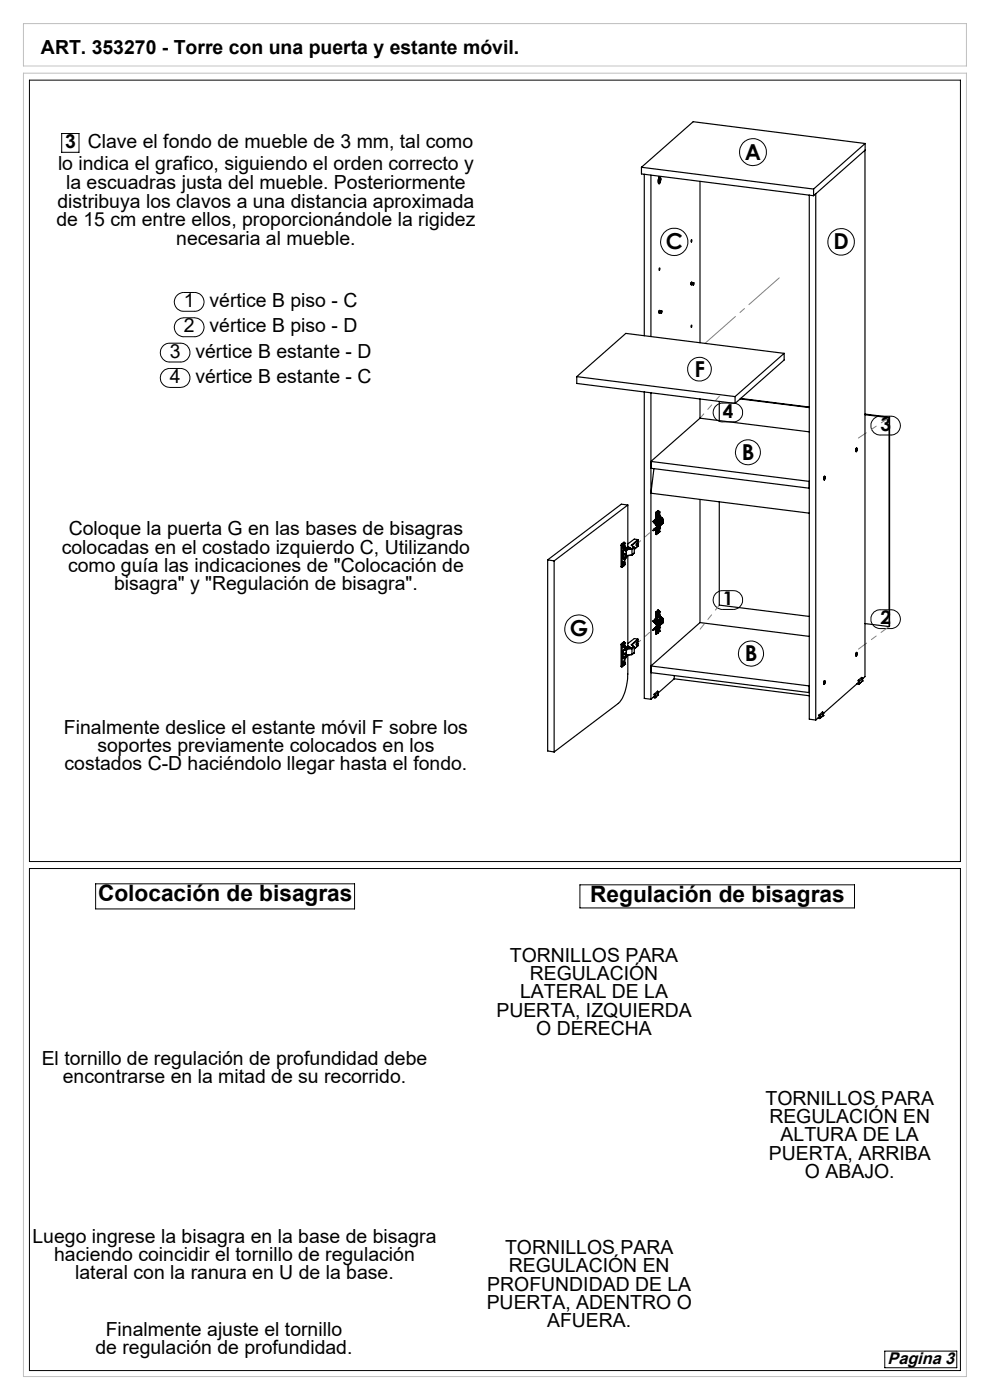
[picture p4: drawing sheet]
<svg xmlns="http://www.w3.org/2000/svg" width="210mm" height="297mm" viewBox="0 0 210 297" stroke-linecap="round" stroke-linejoin="round" font-family="sans-serif">
<g fill="none" stroke="#000" stroke-width=".21">
<path d="M6.2 17h197.5v165.8h-197.5zM13.1 28.3h3.7v4h-3.7zM34.7 73.3l1.1-.5h2.5a1.99 1.99 0 0 1 2 2 1.99 1.99 0 0 1-2 2h-2.3a1.99 1.99 0 0 1-1.9-1.3 1.99 1.99 0 0 1 .6-2.2zM34.7 78.7l1.1-.5h2.5a2.01 2.01 0 0 1 2 2 2.01 2.01 0 0 1-2 2h-2.3a1.99 1.99 0 0 1-1.9-1.3 1.99 1.99 0 0 1 .6-2.2zM37.4 68.2l1-.7 2.9-.1a2.01 2.01 0 0 1 2 2 2.01 2.01 0 0 1-2 2h-2.3a2.02 2.02 0 0 1-1.8-1.1 2.02 2.02 0 0 1 .2-2.1zM37.7 62.5l1.1-.4h2.5a1.99 1.99 0 0 1 2 1.9 1.99 1.99 0 0 1-2 2h-2.3a1.99 1.99 0 0 1-1.9-1.3 1.99 1.99 0 0 1 .6-2.2zM152 86l1.1-.5h2.4a1.99 1.99 0 0 1 2 2 1.99 1.99 0 0 1-2 2h-2.2a1.99 1.99 0 0 1-1.9-1.3 1.99 1.99 0 0 1 .6-2.2zM185.3 88.9a1.92 1.92 0 0 1 1.4-.6h2.3a1.99 1.99 0 0 1 2 2 1.99 1.99 0 0 1-2 2h-2.3a1.99 1.99 0 0 1-1.8-1.2 1.99 1.99 0 0 1 .4-2.2zM152 125.8l1.1-.5h2.4a1.99 1.99 0 0 1 2 2 1.99 1.99 0 0 1-2 2h-2.2a2.01 2.01 0 0 1-1.9-1.3 2.01 2.01 0 0 1 .6-2.2zM185.3 130a1.92 1.92 0 0 1 1.4-.6h2.3a1.99 1.99 0 0 1 2 2 1.99 1.99 0 0 1-2 1.9h-2.3a2 2 0 0 1-1.8-1.2 2 2 0 0 1 .4-2.1zM6.2 184.3h197.5v106.5h-197.5zM20.3 187.5h54.9v5.3h-54.9z"/>
<path d="M123 187.7h58.3v4.9h-58.3zM187.7 286.6h15.3v3.6h-15.3z"/>
<circle cx="159.7" cy="32.3" r="2.85"/>
<circle cx="143" cy="51.3" r="2.91"/>
<circle cx="178.4" cy="51.3" r="2.81"/>
<circle cx="148.4" cy="78.3" r="2.51"/>
<circle cx="158.7" cy="95.9" r="2.64"/>
<circle cx="122.8" cy="133.4" r="2.98"/>
<circle cx="159.3" cy="138.6" r="2.66"/>
</g>
<path d="M5 15.5h200v276.5h-200zM5 5h200v9h-200z" fill="none" stroke="#c0c0c0" stroke-width=".21"/>
<path d="M148.5 88.7l4.1-4.6M135 115.5l4.6-4.1M139.6 132.6l-4.6 4" fill="none" stroke="#808080" stroke-width=".21" stroke-dasharray="15.2 1.3 1.3 1.3" stroke-dashoffset="14.1"/>
<path d="M149.6 72.8l15.7-13.9" fill="none" stroke="#808080" stroke-width=".21" stroke-dasharray="15.2 1.3 1.3 1.3" stroke-dashoffset="6.7"/>
<path d="M182.1 92.9l6.5-4.3" fill="none" stroke="#808080" stroke-width=".21" stroke-dasharray="15.2 1.3 1.3 1.3" stroke-dashoffset="13.2"/>
<path d="M182.1 137.7l6.5-4.8" fill="none" stroke="#808080" stroke-width=".21" stroke-dasharray="15.2 1.3 1.3 1.3" stroke-dashoffset="13.1"/>
<path d="M148.5 133.5l4.1-5.1" fill="none" stroke="#808080" stroke-width=".21" stroke-dasharray="15.2 1.3 1.3 1.3" stroke-dashoffset="13.9"/>
<g fill="none" stroke="#000" stroke-width=".25">
<path d="M136.1 35.5v1.4l36.5 4.6M136.1 35.5l36.5 4.6M136.7 37v34.2M138.1 37.1v34.3M139.8 37.6l.1-.1a.97 .97 0 0 1-.2 1.4l-.1-.7zM139.8 37.5a.48 .48 0 0 1 .4 .3 .48 .48 0 0 1-.1 .5 .37 .37 0 0 1 0 .5 .37 .37 0 0 1-.4 .1l-.1-.7zM139.8 38.1h.2v.1M139.8 38.4h.1M139.9 38.2v-.2l-.1 .2 .1 .2M139.9 37.6v.2l-.1 .1zM139.9 37.7v.1M139.9 38.2v.1"/>
<path d="M139.9 38.2h.1M139.9 38.3v.1M140 38.2l-.1 .1M148.5 38.5v34.2M183.5 31.9v111.6l-.5 .5M183.5 30.4l-36.5-4.6-10.9 9.7M183.5 30.4l-10.9 9.7M183.5 30.4v1.5l-10.9 9.6M139.9 56.8l.1 .3-.2 .2zM146.7 59.9l-.1 .5M146.7 50.8l-.1 .6v-.3zM146.7 59.9l.4 .1"/>
<path d="M146.8 59.9a.28 .28 0 0 0-.3 .2 .28 .28 0 0 0 .1 .3h.1M171.7 41.4v111.2l1.3 .1M172.6 40.1v1.4M173 41.1v111.6M122.3 79.9l33.6 4.2M122.3 79.9v1.4l33.6 4.3M139.8 66.2l.1 .2M139.8 66.2v.2M139.8 66.4h.5M139.9 65.9l-.1 .3M139.9 65.9l-.1 .5M139.9 65.9h.4"/>
<path d="M140 65.9h-.1l-.1 .3M140.4 66l-.2 .1v.3h.1M146.6 60.4l.5 .1M146.7 69l-.1 .5zM147.1 60l.1 .2-.1 .2zM147.2 60l-.2 .2v.2h.1M166.3 75l-33.5-4.3-10.5 9.2M166.3 75l-10.4 9.1M166.3 75v1.4l-10.4 9.2M136.7 83.1v65.1l1.4 .1M138.1 83.3v65M138.1 99.3l33.6 4.3"/>
<path d="M138.7 99.4l-.6 5.2 33.6 4.3M148.5 84.6v4.1M148.5 88.7l23.2 2.9M148.5 88.7l-10.4 9.2 33.6 4.2M152.6 85.2v4M155.9 84.1v1.5M157 84.6l14.7 1.9M157.1 84.5l14.6 1.9M181.6 95.5h.1M181.6 95.1l.2-.1v.5l-.2 .3-.1-.3zM181.6 95.1l.2 .3a.26 .26 0 0 1 0 .2 .26 .26 0 0 1-.3 .2zM181.6 95.3v.3z"/>
<path d="M183.5 88l5.1 .6M183.5 87.8l5.2 .7M188.6 88.6v44.3M188.7 88.5l-.1 .1M188.7 88.5l-.1 44.4M116.2 118.8l1.3 .2M116.2 118.8v40.5l1.3 .2M117.5 119v40.5M131.8 115.7v4.5M131.8 115.7h.1M131.8 115.7h.2M131.8 115.4v.3"/>
<path d="M131.8 115.4h.1M131.9 115.4l-.1 .3M131.9 115.4l.1 .1M132 115.7v4.5M132 115.5v.2M132.1 117.7l.6 .1M132.1 117.6l.7 .1M132.2 118.2h.3M132.2 117.4l.7 .1M132.2 119.5v.1M132.2 115.9v.1M132.2 119.2l.1-.1a.42 .42 0 0 1-.1 .7z"/>
<path d="M132.2 115.6l.2-.1 .1 .2-.2 .6-.1-.2zM132.2 115.9h.1M132.3 115.7l-.1 .3M132.3 119.2l-.1 .4M132.3 116.8l-.2 .7 .2 1.1M132.3 115.1l.2 .1M132.3 116.7l-.2 .7v.8l.2 .4M132.3 115.6l.1 .1a.24 .24 0 0 1 .1 .3 .24 .24 0 0 1-.3 .1zM132.3 116.7v.1M132.3 115.1h.1M132.3 116.8h.4M132.3 115.1l-.5 .3"/>
<path d="M132.3 119.4l-.1 .1M132.3 119.4h.1M132.3 115.8h.1M132.3 119.2v.5a.27 .27 0 0 1-.2-.2 .27 .27 0 0 1 .2-.3zM132.3 119.7h.1M132.3 116.1h.1M132.3 119.2v.5M132.3 115.6l-.1 .3M132.3 115.9v.2M132.3 119.2h.1M132.3 115.6v.1M132.4 119.4h.1"/>
<path d="M132.4 115.8h.1M132.4 115.7v.1M132.4 119.4l-.2 .1M132.4 115.8l-.1 .1M132.4 115.7l-.2 .2M132.4 120l-.4 .3M132.5 115.2h.1M132.5 115.2l-.1-.1-.5 .3M132.5 119.9l-.1 .1M132.5 119.9l-.5 .4M132.5 115.2l-.5 .3M132.5 118.7l.5-.8-.5 .7v1.3"/>
<path d="M132.5 119.8l-.1 .2M132.5 116.4h.1M132.5 116.1h.2M132.5 116.4l.3-.2 .2 .2M132.5 115.2v1.2M132.5 118.2l.1 .2M132.5 118.2l-.3 .3M132.5 116.6l.2 .2M132.6 116.5l-.3 .3M132.6 116.5l.2 .2M132.6 116.5l-.3 .2M132.6 118.4l-.3 .2"/>
<path d="M132.7 116.1l.3 .3M132.7 116.1h.1M132.7 117.8h.1M132.7 116.1l-.2 .1M132.7 116.8h.1M132.7 117.8l-.2 .4M132.8 117.7v.1M132.8 117.7l-.1 .1M132.8 116.8h-.1M132.8 116.7h.1M132.8 116.7l-.1 .1M132.8 116.8h.1"/>
<path d="M132.8 117.8l-.2 .6M132.9 116.7h.1M132.9 116.7l-.1 .1M132.9 117.6l-.1 .1M133.2 115.9l.5 .3-.7 .2M133.2 115.9l.4 .3M133.2 107.1l-15.7 11.9M133.2 107.1v9.3M133.2 117.9v19.6M133.2 107.1l-1.4-.1-15.6 11.8M133.9 115.7l.6 .4M133.9 115.7l.5 .3"/>
<path d="M134 116.4l.1 .1M134 116.4l-1.1 .1M134.1 117.7l-1.2 .2M134.1 116.5l-1.2 .1v1.3M134.1 116.5v1.2M134.4 116l.1 .1M134.4 116l-.4 .4M134.5 117.3l-.5 .5M134.5 116.1l-.4 .4M134.5 116.1v1.2M134.5 117.3l-.4 .4M135.3 114.5l.1 .1"/>
<path d="M135.3 114.5l-.8-.1-1.3 1M135.3 114.5l-1.4 1.2M135.4 114.6v.4l-.5 .5 .1 .2M135.4 115.8l-.9 .8M135.4 115.4l-.4 .3M135.4 115.4v.4M135.4 114.6l-1.3 1.1M135.4 115.8l-.9 .7M138.5 110.6l.1 .2 .2 .1M138.5 112.5l.1 .1M138.5 110.6h.1M138.6 112.5h-.1"/>
<path d="M138.6 110.7l.1 .1M138.6 110.6v.1M138.6 112.4v.2M138.7 112.4h-.1M138.7 112.3l-.2 .2M138.7 112.3h.1M138.7 110.8l.1 .1M138.7 112.3l-.1 .1M138.8 110.9l.1 .1M138.8 112.3h.1M138.9 111l.1 .1M138.9 112.3h-.1"/>
<path d="M138.9 111h.1M138.9 112.3h.1M138.9 112.3l-.2 .1M138.9 112.1h.1M139 112.2l-.1 .1M139 112.1l-.1 .2M139 112.1h.1M139 112.2h.1M139 111.1l.3 .3M139 111.1h.1M139 110.2h.1M139 110.2l-.5 .4"/>
<path d="M139 112.2l.1 .2M139 112.2l-.1 .2M139.1 110.4v.1M139.1 109.9l-.1 .3M139.1 113.2l.1 .2M139.1 112l-.4 .3M139.1 109v.9M139.1 112.4v.8M139.1 110.2l-.5 .4M139.1 110.4l-.5 .3M139.1 112.4h.1M139.1 112.2l-.5 .4"/>
<path d="M139.1 109h.1M139.1 109.9h.1M139.1 113.2h.1M139.1 111.9v.1M139.1 111.1l.1 .1M139.1 112.2l.1 .2M139.1 112l-.1 .1M139.1 110.5l-.4 .3M139.1 110.5h.1M139.1 112l-.2 .1M139.2 109.9l-.1 .3M139.2 108.7l-.1 .3"/>
<path d="M139.2 109v.9M139.2 112.4v.8M139.2 108.7h.1M139.2 109.8l-.1 .6M139.2 111.3v.1M139.2 112.2h-.1M139.2 113.2h.1M139.2 109h.1M139.2 112.2v.2M139.2 109v.8M139.2 111.2v.1M139.2 112v.2"/>
<path d="M139.2 110.5l.1 .1M139.2 112h.1M139.2 110.5l-.4 .4M139.3 108.7l-.1 .3M139.3 108.8l-.1 .2M139.3 111.4l.1 .1M139.3 111.4v.1M139.3 108.8v.1M139.3 111.9h.1M139.3 112.1v.2M139.3 113.2h.1M139.3 109.8l-.2 .7"/>
<path d="M139.3 109.8h-.1M139.3 108.9v.1M139.3 112.3l-.1 .1M139.3 113.1l-.1 .1M139.3 113.1v.1M139.3 113.2h.2M139.3 111.9h-.2v.3l-.1-.1M139.3 109v.8M139.3 111.5h.1M139.3 111.8v.1M139.3 112.3v.8M139.3 110.6l-.4 .4"/>
<path d="M139.3 109h.2M139.3 109.8h.2M139.3 108.9h.2M139.3 112.3l.2 .1M139.3 113.1h.2M139.4 111.9l-.1 .1M139.4 112l.1 .4M139.5 109.8l-.3 .7M139.5 109h.1M139.5 108.9v.1M139.5 108.9l.1 .1M139.5 113.2h.1"/>
<path d="M139.5 113.1v.1M139.5 109v.8M139.5 112.4v.7M139.5 111.9l.1 .4M139.5 111.6l-.2 .3M139.5 111.6h.1M139.5 111.4v.3M139.6 109.8l-.3 .8M139.6 111v.1M139.6 109.8h-.1M139.6 112.3l-.1 .1M139.6 113.1h-.1"/>
<path d="M139.6 113.1l-.1 .1M139.6 108.3h.1M139.6 109v.8M139.6 112.3v.8M139.6 111l-.4 .3M139.6 108.3l-.4 .4M139.6 111.4v.2M139.6 111.1h.1M139.6 111.1l-.4 .3M139.6 111.6h.1M139.6 109.6l.1 .2M139.6 112.6l.1 .2"/>
<path d="M139.6 111.1l.1 .1M139.6 111.3v.3M139.6 112.4l.1 .5 .1-.4M139.6 109.6h.1M139.6 109.6v.1M139.6 112.6h.1M139.6 109.4v.2M139.6 111.4v.1M139.6 111.1l-.3 .3M139.6 111.6l-.3 .2M139.6 111.3l-.2 .2M139.7 108.5l.1 .1"/>
<path d="M139.7 108.3l.1 .3M139.7 108.5v.1M139.7 112.3h.1M139.7 108.3l-.4 .4M139.7 108.5l-.4 .3M139.7 109l-.1 .4M139.7 112l-.1 .4M139.7 111.9l.2 .1-.2 .7-.1-.2zM139.7 111.7l-.3 .2M139.7 113l-.5 .4v-.2M139.7 112.7l-.1 .1M139.7 111.2v.4"/>
<path d="M139.7 111.7l-.4 .2M139.7 111.2l-.3 .3M139.7 112.2h.1M139.7 108.9l.2 .4-.2 .3-.1-.2zM139.7 109.2h.1M139.7 108.6h.1M139.7 109.2l.1-.2-.1 .2M139.7 112.3l.1 .2M139.7 109.3l.1 .2M139.7 112.5h.1M139.7 112.2l.1 .1M139.7 109.5h.1"/>
<path d="M139.7 108.6l-.4 .3M139.8 109.3h-.1M139.8 112.2v.1M139.8 109.3v.2M139.8 112.2v-.2l-.1 .3M139.8 112.3v.2M139.8 110.8l.1 .3-.2 .3zM139.8 110.8l.1 .1a.28 .28 0 0 1 .1 .3 .28 .28 0 0 1-.3 .2zM139.8 108.6l.1 .1M139.8 108.6h.1M139.8 109.4h.1M139.8 109.2l-.1 .1"/>
<path d="M139.8 112.3h.1M139.8 109.2v.1M139.8 108.6l-.3 .3M139.9 109.4l-.2 .5-.1-.3M139.9 109.1l-.1-.2-.2 .5M139.9 112.1l-.1-.2-.2 .5M139.9 109.5l.2 .3M139.9 112.8h.1M139.9 109.5a.26 .26 0 0 0 0 .3 .26 .26 0 0 0 .3 .1M139.9 109.5h.1M139.9 112h.1M139.9 108.7v.8"/>
<path d="M139.9 112v.8M139.9 112.8l-.4 .4M139.9 109.4l.1 .2M139.9 108.7l-.3 .3M139.9 112.8l-.3 .3M140 109.6l.1 .1M140 111.5l-.1 .5M140 109.6h-.1M140.1 109.8l.1 .1M140.1 110.3l.1 .1M140.1 110.3v1.1M140.1 110.3l-.9 .9"/>
<path d="M140.1 111.4l-.9 .8M140.1 109.7v.1M140.1 109.7h.1M140.2 111.3l-.1 .1M140.2 109.7l.1 .1M140.2 110.4v.9M140.2 111.3h.1M140.2 110.4h.1M140.2 109.7l-.1 .1M140.2 110.4l.1 .1M140.2 111.3l-1 .9M140.3 109.8v.1"/>
<path d="M140.3 109.8h.1M140.3 109.8l-.1 .1M140.3 109.8l-1.4 1.2M140.3 109.9l-1.3 1.2M140.3 109.9h.2M140.3 111.2l-.1 .1M140.3 110.5v.7M140.4 110.5v.4M140.5 109.9v.1M140.5 110v.1M140.5 110.5v.5a.27 .27 0 0 1-.2-.3 .27 .27 0 0 1 .2-.2zM140.5 109.9l-1.4 1.2"/>
<path d="M140.5 110l-.4 .3M140.5 110.1l-.3 .3M140.5 110.1h.1M140.5 110.1l.1 .1-.3 .3M140.5 110h.1M140.6 111h.1M140.6 110.2v.8M140.6 111l-.3 .3M140.6 111l-.3 .2M148.5 106v26.1M152.6 106.5v21.9l19.1 2.4M174.8 101.5h.1"/>
<path d="M174.8 101.1h.2v.4l-.2 .3zM174.9 101l.1 .4-.2 .4-.1-.4zM174.9 101.3h.1M174.9 101.3v.2M174.9 101.3l-.1 .3 .1-.1M131.8 120.2l.1 .1M131.8 136.8h.1M131.8 136.8v4.5M131.8 120.2h.1M131.8 136.5v.3M131.8 120.2h.2M131.8 136.5l.1 .1"/>
<path d="M131.9 120.3h.1M131.9 136.6l-.1 .2M131.9 136.6l.1 .1M132 136.8h-.2M132 120.2v.1M132 136.8v4.5M132 136.7v.1M132 120.3h.1M132.1 138.7l.2 1M132.1 138.8l.6 .1M132.1 138.7l.7 .1M132.2 139.3l.3 .1"/>
<path d="M132.2 138.5l.7 .1M132.2 137.1h.1M132.2 136.7l.2-.1 .1 .2-.2 .6zM132.2 137v.1M132.3 136.8l-.1 .3M132.3 137.9l-.2 .8M132.3 136.2l.2 .2M132.3 137.9l-.2 .6v.8l.2 .4M132.3 136.7l.1 .2-.1 .4a.27 .27 0 0 1-.2-.3 .27 .27 0 0 1 .2-.3zM132.3 137.9h.1M132.3 136.2h.1M132.3 137.9h.4"/>
<path d="M132.3 136.2l-.5 .3M132.3 136.8h.1M132.3 137.1h-.1M132.3 136.9h.1M132.3 137.2h.1M132.3 136.8l-.1 .2M132.3 137.1v.2M132.3 136.9l.1 .1M132.4 137h.1M132.4 137l-.1 .1M132.5 136.3v.1M132.5 136.3l-.1-.1-.5 .4"/>
<path d="M132.5 136.3l-.5 .4M132.5 137.5h.1M132.5 137.3h.2M132.5 137.5l.3-.1 .2 .2M132.5 136.4h.1M132.5 136.4v1.1M132.5 139.7v1.2M132.5 139.4l.1 .1M132.5 139.4l-.3 .2M132.5 137.7l.2 .2M132.6 137.6l-.3 .3M132.6 137.6l.2 .3"/>
<path d="M132.6 139.5l-.3 .2M132.7 137.3l.3 .2M132.7 137.9h.1M132.7 137.3h.1M132.7 138.9l.1 .1M132.7 137.3h-.2M132.7 138.9l-.2 .5M132.8 138.8l-.1 .1M132.8 138.8l.1 .1M132.8 137.9h.1M132.8 137.9h-.1M132.8 139l-.2 .5"/>
<path d="M132.9 138.9l-.1 .1M132.9 138.9h.1M132.9 137.9h.1M132.9 137.9h-.1M132.9 138.7l-.1 .1M133 139l-.5 .8zM133.2 139v4a9.3 9.3 0 0 1-2 6.2l-13.7 10.3M133.6 137.3l-.4-.3 .5 .3-.7 .3M133.9 136.8l.6 .4M133.9 136.8l.5 .4M134 137.5l.1 .1M134 138.9l-1.1 .1"/>
<path d="M134 137.5l-1.1 .1M134.1 138.8l-.1 .1M134.1 137.6v1.2M134.1 137.6l-1.2 .2v1.2l1.2-.2M134.4 137.2h.1M134.4 137.2l-.4 .3M134.5 138.5l-.5 .4M134.5 137.7l.9-.8zM134.5 137.2v1.3M134.5 137.2l-.4 .4M134.5 138.5l-.4 .3M135.3 135.6l.1 .1"/>
<path d="M135.3 135.6l-.8-.1-1.3 1M135.3 135.6l-1.4 1.2M135.4 135.7v.4l-.5 .5 .1 .2M135.4 136.5v.4M135.4 136.5l-.4 .3M135.4 135.7l-1.3 1.1M138.5 131.7l.2 .3M138.5 131.7h.1M138.5 133.7h.1M138.6 133.6l-.1 .1M138.6 133.5h.1M138.6 131.9l.1 .1"/>
<path d="M138.6 131.7v.2M138.6 133.6v.1M138.7 132l.4 .3v.2l.2 .1M138.7 133.5l-.1 .1M138.7 133.4l-.1 .3M138.7 133.5h.1M138.7 133.4h.1M138.7 132h.1M138.7 133.4l.1 .1M138.7 133.4l-.1 .1M138.8 132l.1 .1M138.8 133.4h.1"/>
<path d="M138.9 133.4l-.1 .1M138.9 133.4h.1M138.9 133.3h.2M138.9 133.3l-.2 .1M138.9 132.1l.1 .1M138.9 133.3h.1M138.9 132.1h.1M138.9 133.3v.1M139 133.3h-.1M139 133.3l-.2 .2M139 133.3h.1M139 132.2h.1"/>
<path d="M139 131.3h.1M139 131.3l-.5 .4M139 133.3l-.1 .1M139 133.3l.1 .2M139 133.3l-.1 .2M139.1 131.5v.1M139.1 130.9l-.1 .4M139.1 134.3v.2h.1M139.1 133.1l-.4 .3M139.1 131.3l-.5 .4M139.1 131.5l-.5 .4M139.1 133.3l-.5 .4"/>
<path d="M139.1 130.2h.1M139.1 130.9l.1 .1M139.1 130.2v.7M139.1 133.5v.8M139.1 133.5h.1M139.1 134.3h.1M139.1 133.1h.1M139.1 132.2l.1 .1M139.1 133.3l.1 .2M139.1 133.1l-.2 .2M139.1 133v.3M139.1 131.6l-.4 .4"/>
<path d="M139.1 131.6h.1M139.1 133h.2M139.2 131l-.1 .3M139.2 134.3l.1 .2M139.2 129.8l-.1 .4M139.2 130.2v.8M139.2 133.5v.8M139.2 129.8h.1M139.2 130.9l-.1 .6M139.2 132.5h.1M139.2 133.3h-.1M139.2 134.3l.1 .1"/>
<path d="M139.2 130.9h.1M139.2 134.3h.1M139.2 133.3v.2M139.2 130.1v.8M139.2 132.3v.2M139.2 133.1v.2M139.2 131.6l.1 .1M139.2 133.1h.1M139.2 131.6l-.4 .4M139.3 129.8l-.1 .4M139.3 129.9l-.1 .2M139.3 132.5l.1 .1"/>
<path d="M139.3 129.9v.1M139.3 133h.1M139.3 133.2v.3M139.3 134.3v.1M139.3 130.9l-.2 .7M139.3 130v.1M139.3 130.1h-.1M139.3 133.5h-.1M139.3 134.3h.1M139.3 134.3h.2M139.3 133.5h.2M139.3 131.7l-.4 .4"/>
<path d="M139.3 130.1v.8M139.3 132.6v.1M139.3 133.5v.8M139.3 132.7h.1M139.3 130.9h.2M139.3 130l.2 .1M139.3 130.1h.2M139.4 133l-.1 .1M139.4 133.2l.1 .3M139.5 130.9l-.3 .7M139.5 130.9h.1M139.5 130.1h.1"/>
<path d="M139.5 133.5h.1M139.5 134.3h.1M139.5 130.1v.8M139.5 133.5v.8M139.5 133.1l.1 .4M139.5 132.7h.1M139.5 132.7l-.3 .3M139.5 132.5v.2M139.6 130.9l-.3 .8M139.6 132.1v.1M139.6 134.2l-.1 .1M139.6 130.1v.8"/>
<path d="M139.6 133.5v.7M139.6 132.1l-.4 .4M139.6 132.5v.2M139.6 132.2l-.4 .3M139.6 132.2h.1M139.6 132.7h.1M139.6 132.7l-.4 .4M139.6 133.8l.1 .1M139.6 132.2l.1 .1M139.6 133.8h.1M139.6 133.7h.1M139.6 132.5v.1"/>
<path d="M139.6 133.5v.3M139.6 132.2l-.3 .3M139.6 132.7l-.2 .3M139.6 132.5l-.2 .2M139.7 130.7v.2M139.7 129.6l.1 .1M139.7 129.5l.1 .2M139.7 129.6v.1M139.7 130.4v.2l.1-.2M139.7 133.4l.1 .2M139.7 133.5l.1 .1M139.7 129.5l-.4 .3"/>
<path d="M139.7 129.6l-.4 .3M139.7 130.1l-.1 .4M139.7 133.1l-.1 .4M139.7 132.7h.1M139.7 130.8l-.1 .1M139.7 133.8l-.1 .1M139.7 132.3v.4M139.7 132.7l-.4 .4M139.7 129.4l-.5 .4M139.7 132.3l-.3 .3M139.7 132.7l-.3 .3M139.7 134.1l-.4 .4"/>
<path d="M139.7 130.3h.1M139.7 133l.2 .5-.2 .3-.1-.3zM139.7 133.3h.1M139.7 129.7h.1M139.7 133.3v.1M139.7 133.6h.1M139.7 129.7l-.4 .3M139.8 132l.1 .2-.2 .3zM139.8 130l.1 .5-.2 .3-.1-.3zM139.8 130.3h.1M139.8 133.3h.1M139.8 130.3v-.2l-.1 .3"/>
<path d="M139.8 133.3v-.2l-.1 .2M139.8 130.4h-.1M139.8 131.9v.6a.33 .33 0 0 1-.2-.3 .33 .33 0 0 1 .2-.3zM139.8 133.6l-.1 .4-.1-.2M139.8 129.7l.1 .1M139.8 129.7h.1M139.8 133.3l-.1 .1M139.8 130.3v.1M139.8 129.7l-.3 .4M139.9 130.2l-.1-.2-.2 .3 .1 .7 .2-.5M139.9 133.3l-.1-.3-.2 .5M139.9 130.5l-.1 .1"/>
<path d="M139.9 130.6l.2 .3M139.9 133.9l-.4 .4M139.9 130.6l.1 .4h.2M139.9 129.8h.1M139.9 133.1h.1M139.9 133.9h.1M139.9 129.8v.8M139.9 133.1v.8M139.9 129.8l-.3 .3M139.9 133.9l-.3 .3M139.9 130.5h.1M140 130.7l.1 .1"/>
<path d="M140 130.5v.2M140 130.5l-.1 .1M140 130.7h-.1M140 132.6l-.1 .5zM140.1 130.9l.1 .1M140.1 131.5h.1M140.1 131.5l-.9 .8M140.1 131.5v1M140.1 132.5l-.9 .8M140.1 130.8v.1M140.1 130.8h.1M140.2 132.5h-.1"/>
<path d="M140.2 130.8l.1 .1M140.2 131.5v1M140.2 132.5h.1M140.2 131.5h.1M140.2 130.8l-.1 .1M140.2 131.5l.1 .1M140.2 132.5l-1 .8M140.3 130.9v.1M140.3 130.9l-.1 .1M140.3 130.9h.1M140.3 130.9l-1.4 1.2M140.3 131l-1.3 1.2"/>
<path d="M140.3 131h.2M140.3 132.4l-.1 .1M140.3 131.6v.8M140.4 131.6v.4M140.4 131.7v.3M140.5 131v.1M140.5 131.1v.1M140.5 131l-1.4 1.2M140.5 131.1l-.4 .4M140.5 131.5v.6a.27 .27 0 0 1-.2-.2 .27 .27 0 0 1 .2-.3zM140.5 131.2h.1M140.5 131.2l.1 .1-.3 .3"/>
<path d="M140.5 131.1h.1M140.5 131.2l-.3 .3M140.6 131.3v.8l-.3 .3M140.6 132.1l-.3 .3M148.5 132.1l-10.4 9.2 33.6 4.2M148.5 132.1l23.2 2.9M181.6 138.9v.1M181.6 138.8h.1M181.6 138.4l.2 .5-.2 .3-.1-.3zM181.6 138.7h.1M181.7 138.4l.1 .4-.2 .4-.1-.4zM181.7 138.8l-.1 .2"/>
<path d="M181.7 138.7v.1M181.7 138.7l-.1 .2M183.5 132.3l5.1 .6M131.8 141.3l.1 .2M131.8 141.3h.1M132 141.4l-.1 .1M132 141.3h-.2M132 141.3v.1M132.2 140.6v.1l.1-.1M132.3 140.4l-.1 .3M132.3 140.4v.1M132.3 140.5l-.1 .1"/>
<path d="M132.3 140.5h.1M132.3 140.3l.1 .1a.24 .24 0 0 1 .1 .3 .24 .24 0 0 1-.3 .1zM132.3 140.2l.2 .3-.3 .5v-.5zM132.3 140.8h.1M132.3 140.6v.2M132.3 140.6h-.1M132.4 140.5h.1M132.4 140.5l-.1 .1M132.5 141l-.5 .4M132.5 140.9v.1M132.5 140.9h.1M138.1 142.7l33.6 4.2"/>
<path d="M138.5 148h.4M138.5 147.9l.4 .1M138.8 147.3l.1 .2M138.8 147.2v.1M138.8 147.2l.2 .3M138.8 147.3v.4l-.7 .6M138.9 148h.1M138.9 147.5h.1M138.9 147.5v.5M139 148h.1M139.5 146.6l.2 .3M139.5 146.6l.1 .3"/>
<path d="M139.5 146.6l-.7 .6M139.6 147.4h.1M139.6 147.4l-.6 .6M139.6 146.9v.5M139.6 146.9l-.6 .6M139.6 146.9h.1M139.7 147.4h-.1M139.7 146.9v.5M143 144l-3.3 3M143 144l28.7 3.6M143 143.3v.7M173.5 152.4h.4"/>
<path d="M173.5 152.3l.4 .1M173.7 151.7l.2 .2M173.7 151.7v.4l-.7 .6M173.8 151.7h-.1M173.8 151.7l.2 .2M173.9 151.9h.1M173.9 152.4h.1M173.9 151.9v.5M174 152.4h-.1M174 151.9v.5M174.4 151.1l.2 .2M174.4 151.1l-.6 .6"/>
<path d="M174.6 151.3h.1M174.6 151.3v.5M174.6 151.8h.1M174.6 151.8l-.6 .6M174.6 151.3l-.6 .6M174.8 144.8h.1M174.9 144.4l.1 .4-.2 .4-.1-.5zM174.9 144.6v.4zM174.9 144.4l.1 .6-.2 .2zM181.8 145.1h.4M181.8 145l.4 .1M182.1 144.4l.1 .1"/>
<path d="M182.1 144.3v.1M182.1 144.3l.2 .2M182.1 144.4v.4l-7.5 6.6M182.2 145.1h.1M182.2 144.5h.1M182.2 144.5v.6M182.3 145.1h-.1M182.3 144.5v.6M182.8 143.7l.2 .2M183 144.5h.1M183 143.9l-.3-.2-.6 .6M183 143.9h.1"/>
<path d="M183 144.5l-.8 .6M183 143.9v.6M183 143.9l-.7 .6"/>
<circle cx="140.4" cy="66.1" r=".14"/>
</g>
<g font-size="4.8">
<text x="20.8" y="191.2">Colocación de bisagras</text>
<text x="125.2" y="191.4">Regulación de bisagras</text>
</g>
<g font-size="4.7">
<text x="158" y="33.8">A</text>
<text x="141.3" y="52.9">C</text>
<text x="176.8" y="52.9">D</text>
<text x="147.3" y="79.9">F</text>
<text x="157.3" y="97.5">B</text>
<text x="120.9" y="135">G</text>
<text x="158" y="140.2">B</text>
</g>
<g font-size="4.1">
<text x="8.7" y="11.5">ART. 353270 - Torre con una puerta y estante móvil.</text>
<text x="13.8" y="31.4">3</text>
<text x="18.6" y="31.4">Clave el fondo de mueble de 3 mm, tal como</text>
<text x="12.3" y="36">lo indica el grafico, siguiendo el orden correcto y</text>
<text x="14" y="40">la escuadras justa del mueble. Posteriormente</text>
<text x="12.2" y="44">distribuya los clavos a una distancia aproximada</text>
<text x="12" y="48">de 15 cm entre ellos, proporcionándole la rigidez</text>
<text x="37.4" y="52">necesaria al mueble.</text>
<text x="39" y="65.1">1</text>
<text x="44.4" y="65.1">vértice B piso - C</text>
<text x="39" y="70.5">2</text>
<text x="44.4" y="70.5">vértice B piso - D</text>
<text x="36" y="75.8">3</text>
<text x="41.5" y="75.8">vértice B estante - D</text>
<text x="36" y="81.2">4</text>
<text x="41.5" y="81.2">vértice B estante - C</text>
<text x="14.6" y="113.6">Coloque la puerta G en las bases de bisagras</text>
<text x="13.1" y="117.4">colocadas en el costado izquierdo C, Utilizando</text>
<text x="14.4" y="121.3">como guía las indicaciones de &quot;Colocación de</text>
<text x="24.2" y="125.2">bisagra&quot; y &quot;Regulación de bisagra&quot;.</text>
<text x="13.6" y="155.6">Finalmente deslice el estante móvil F sobre los</text>
<text x="20.7" y="159.5">soportes previamente colocados en los</text>
<text x="13.7" y="163.4">costados C-D haciéndolo llegar hasta el fondo.</text>
<text x="108.2" y="204.1">TORNILLOS PARA</text>
<text x="112.4" y="207.9">REGULACIÓN</text>
<text x="105.3" y="215.7">PUERTA, IZQUIERDA</text>
<text x="110.3" y="211.8">LATERAL DE LA</text>
<text x="113.8" y="219.5">O DERECHA</text>
<text x="8.8" y="226">El tornillo de regulación de profundidad debe</text>
<text x="13.3" y="229.8">encontrarse en la mitad de su recorrido.</text>
<text x="162.4" y="234.4">TORNILLOS PARA</text>
<text x="163.2" y="238.3">REGULACIÓN EN</text>
<text x="165.6" y="242.1">ALTURA DE LA</text>
<text x="163.1" y="246">PUERTA, ARRIBA</text>
<text x="170.7" y="249.9">O ABAJO.</text>
<text x="6.9" y="263.6">Luego ingrese la bisagra en la base de bisagra</text>
<text x="11.5" y="267.5">haciendo coincidir el tornillo de regulación</text>
<text x="107.1" y="266.1">TORNILLOS PARA</text>
<text x="107.9" y="269.9">REGULACIÓN EN</text>
<text x="15.9" y="271.4">lateral con la ranura en U de la base.</text>
<text x="103.4" y="273.8">PROFUNDIDAD DE LA</text>
<text x="103.2" y="277.7">PUERTA, ADENTRO O</text>
<text x="116.1" y="281.5">AFUERA.</text>
<text x="20.2" y="287.3">de regulación de profundidad.</text>
<text x="22.4" y="283.5">Finalmente ajuste el tornillo</text>
</g>
<g font-size="4">
<text x="153.3" y="88.6">4</text>
<text x="186.8" y="91.4">3</text>
<text x="153.3" y="128.4">1</text>
<text x="186.8" y="132.5">2</text>
</g>
<text font-size="3.6" x="188.3" y="289.4">Pagina 3</text>
</svg>
